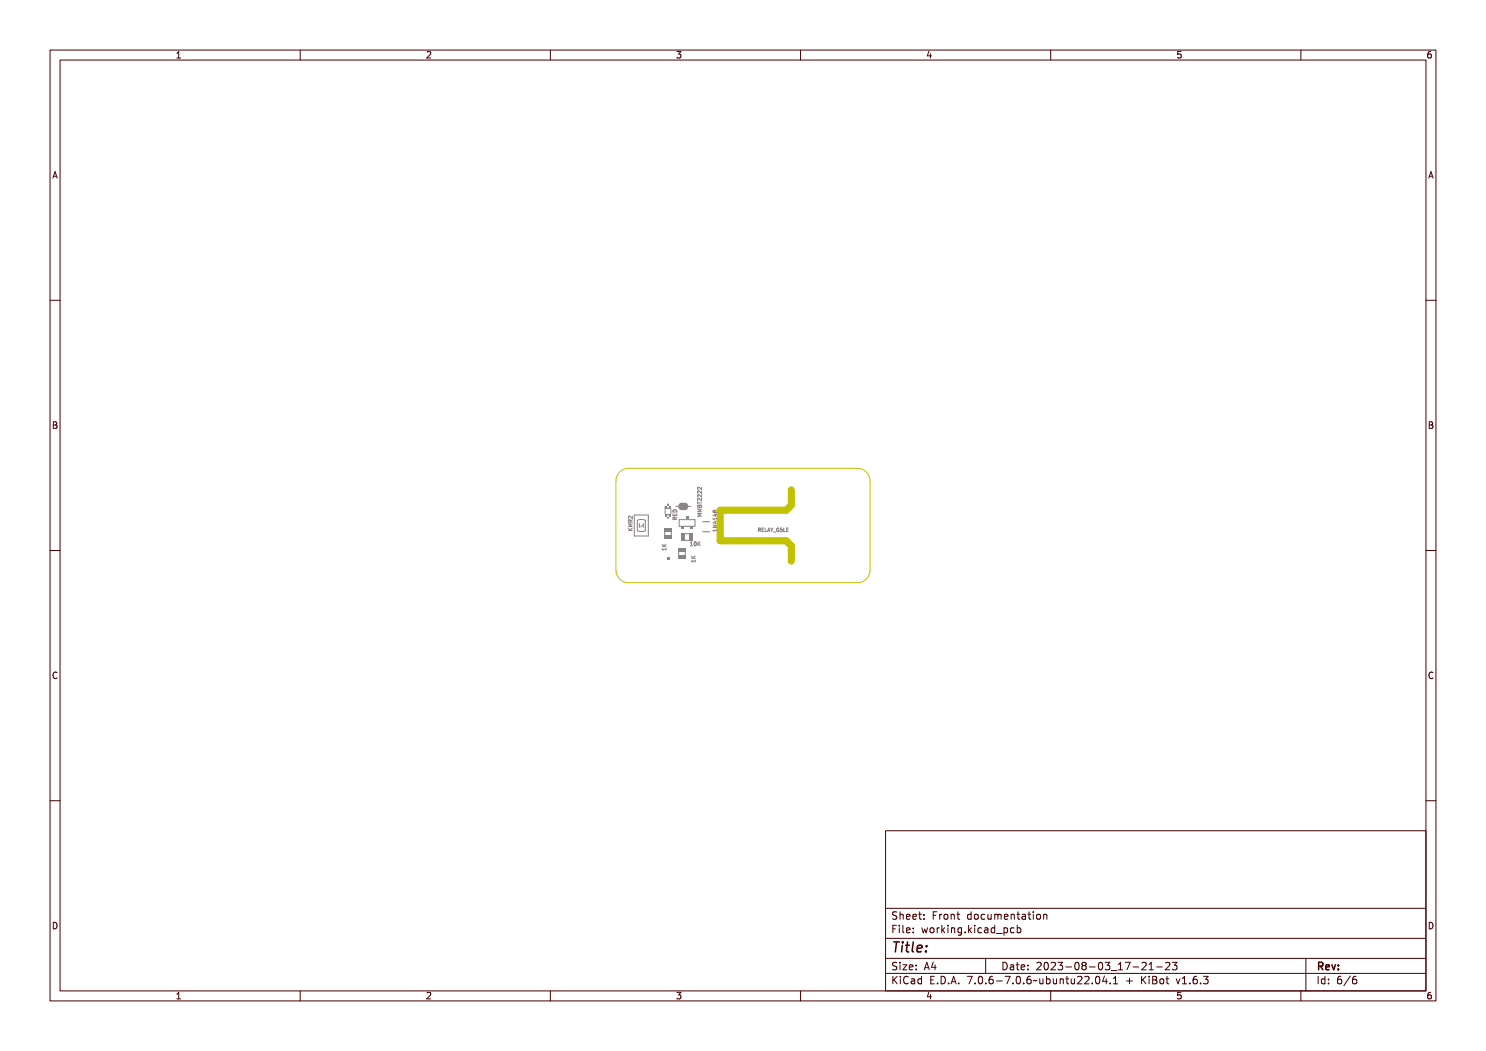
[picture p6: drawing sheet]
<svg xmlns="http://www.w3.org/2000/svg" width="297mm" height="210mm" viewBox="0 0 297 210" stroke-linecap="round" stroke-linejoin="round" font-family="sans-serif">
<g fill="none" stroke="#848484" stroke-width=".2">
<path d="M139.5 97.5v.3M139.5 97.4v.1M139.5 99.8l.3-.1 .4 .3 .1-.3v.5l-.6-.4-.2 .4zM139.5 99.2l.3-.1 .4 .3 .1-.3v.4l-.6-.3-.2 .3zM139.5 98.5h.3l.4 .3 .1-.3v.4l-.6-.3-.2 .3zM140.2 97.4v.5l-.4-.5h-.3M125.6 106h.8M125.6 105.5l.4 .5M125.7 104.9l.3 .2 .4-.3-.4 .4 .4 .2h-.7l.3-.1zM125.7 104.3h.7l-.7 .1 .4 .1-.4 .2 .7 .1h-.7v-.1l.3-.2-.3-.1zM125.7 103.1h.3l.3 .3 .1-.3v.4l-.5-.3-.2 .3zM125.7 103.7h.2l.2 .1 .3-.2-.3 .3 .3 .2h-.7z"/>
<path d="M125.8 103.8h.2v.2h-.3zM126 104.3v-.3l-.3-.1-.1 .4h.8M126.4 105.5l-.5 .4M126.4 104.7h-.8l.6 .3-.6 .2h.8M126.4 103.9l-.4 .2M126.4 103.1v.5l-.6-.5-.2 .2 .1 .3M132.3 109.2h.8M132.3 108.7l.5 .5M132.4 109.4h.7v-.1v.4v-.2h-.6l-.1 .2zM132.4 108.6l.3 .3 .4-.3-.3 .3 .3 .2h-.7l.3-.1zM133.1 109.5v.5M133.1 109.7h-.8l.3 .3"/>
<path d="M133.1 108.7l-.4 .4M134.5 102.6v.4h.8v-.4M134.5 102a.42 .42 0 0 1 .5-.1 .42 .42 0 0 1 .3 .4h-.8zM134.5 102.8l.1 .4h.3v-.4v.4h.3l.1-.4v.5h-.8zM134.6 103.5h.2l.1 .1 .4-.2-.3 .3 .3 .2h-.8zM134.6 102.3h.6l.1 .4h-.8zM134.7 103.6h.2v.2h-.3zM134.7 102.3h.4l.1 .3h-.6zM134.9 102.7v.3M134.9 103.8v-.4h-.3l-.1 .4h.8M135.3 103.3l-.4 .3M135.6 110.2v.8"/>
<path d="M137 110.2v.7M138 109h.4M138.1 108.5h-.1M138.2 111.5h.8M138.2 111.1l.4 .4M138.2 112.1h.7l.1-.2v.5l-.1-.2h-.6v.2zM138.2 111.3l.3 .3 .5-.3-.4 .3 .4 .2h-.8l.4-.1zM138.4 108.4l.2-.1v.7l.2 .1h-.4l.1-.1v-.6zM139 111.9v.4M139 112.1h-.8l.2 .2M139 111.1l-.5 .3M139 108.4l.1-.1a.37 .37 0 0 1 .3 .4 .37 .37 0 0 1-.3 .4l-.1-.2z"/>
<path d="M139.1 108.4a.31 .31 0 0 1 .2 .3 .31 .31 0 0 1-.2 .3zM139.5 102.8h.8l-.7 .1 .4 .1-.4 .2 .7 .1h-.8v-.1l.4-.2-.4-.1zM139.5 102.2h.8h-.7l.4 .2-.4 .2 .7 .1h-.8v-.2l.4-.1-.4-.1zM139.5 100.9l.1 .2h.7v.1h-.7l-.1 .3zM139.5 100.4h.3l.4 .3 .1-.4v.5l-.6-.4-.2 .4zM139.5 101.6h.3l.1 .1a.21 .21 0 0 1 .2-.2 .21 .21 0 0 1 .2 .3v.2h-.8zM139.6 108.3l.1 .4 .4-.4-.3 .3 .3 .5-.4-.4-.1 .4zM139.6 101.7h.2v.2h-.2zM139.9 101.7h.2l.1 .2h-.3zM142.6 106h.6l.1-.2v.4l-.1-.1h-.5l-.1 .1zM142.6 105.2h.7v.1l-.6 .3 .6 .1h-.7v-.2l.6-.2zM142.6 104.6l.5-.1 .2 .2h-.2l-.1 .4z"/>
<path d="M142.6 104.1h.6l.1-.2v.5l-.1-.2h-.5l-.1 .2zM142.6 103.4l.5-.1 .2 .2h-.2l-.1 .3zM142.6 102.8h.3a.22 .22 0 0 1 .3 0 .22 .22 0 0 1 0 .3 .22 .22 0 0 1-.3-.1 .21 .21 0 0 1-.3 .1 .21 .21 0 0 1 0-.3zM142.7 104.7h.3v.3zM142.7 103.5h.3v.2zM142.8 102.3h.1M142.8 102.1l-.2-.1-.1 .3M142.8 102.1l.4-.1v.3M142.8 102.1v.2M151.4 105.6h.2a.19 .19 0 0 1 .2 .1 .19 .19 0 0 1-.1 .2l.2 .4-.3-.3-.2 .3zM151.5 105.6l.2 .1v.2h-.2zM152 105.6h.4h-.3v.2h.3l-.3 .1v.3l.3 .1h-.4z"/>
<path d="M152.6 105.6l.1 .6 .3 .1h-.4zM153.3 105.6h.1l.2 .7-.1-.2h-.3l-.1 .2zM153.3 105.7l.1 .3h-.2zM153.6 105.6l.3 .3 .3-.3-.2 .7zM154.2 106.4l.6 .1zM154.9 105.7l.2-.1 .1 .1a.24 .24 0 0 0-.3 .2 .24 .24 0 0 0 .3 .3l-.1-.3h.2v.3a.34 .34 0 0 1-.5-.1 .34 .34 0 0 1 .1-.4zM155.4 105.6h.4h-.3v.2a.23 .23 0 0 1 .3 .1 .23 .23 0 0 1-.1 .3 .23 .23 0 0 1-.3-.1 .18 .18 0 0 0 .3 .1 .18 .18 0 0 0 0-.3 .18 .18 0 0 0-.3 0zM156 105.6l.1 .6 .3 .1h-.4zM156.6 105.6h.4h-.3v.2h.3l-.3 .1v.3l.3 .1h-.4zM157.2 105.9h.3M157.2 106.2h.4M157.2 105.5h.4"/>
<circle cx="139.2" cy="108.7" r=".07"/>
<circle cx="142.8" cy="102.9" r=".13"/>
<circle cx="143.1" cy="102.9" r=".15"/>
</g>
<g fill="#848484">
<path d="M135.6 110.9h1.4v.8h-1.4z" fill-rule="evenodd"/>
<path d="M135.6 109.5h1.4v.7h-1.4z" fill-rule="evenodd"/>
</g>
<path d="M132.9 106.2v.7M134.2 106.1v.8" fill="none" stroke="#848484" stroke-width=".2"/>
<g fill="#848484">
<path d="M132.8 105.4h1.4v.8h-1.4z" fill-rule="evenodd"/>
<path d="M132.8 106.9h1.4v.7h-1.4z" fill-rule="evenodd"/>
</g>
<g fill="none" stroke="#848484" stroke-width=".2">
<path d="M132.9 101.3v1.4M133.2 103.1l.3-.3 .4 .3M133.2 101.3l.3 .3 .4-.3M134.1 101.7v1"/>
<circle cx="133.1" cy="101.4" r=".1"/>
</g>
<g fill="#848484">
<path d="M132.9 101.2l.3 .1z" fill-rule="evenodd"/>
<path d="M132.9 102.7h.3v.5h-.3z" fill-rule="evenodd"/>
<path d="M132.9 101.4h.3v.3h-.3z" fill-rule="evenodd"/>
<path d="M133.2 101.5h.1v.2h-.1z" fill-rule="evenodd"/>
<path d="M133.2 102.7h.1v.3h-.1z" fill-rule="evenodd"/>
<path d="M133.3 101.5h.4v.2h-.4z" fill-rule="evenodd"/>
<path d="M133.3 102.7h.4v.2h-.4z" fill-rule="evenodd"/>
<path d="M133.7 101.5h.1v.2h-.1z" fill-rule="evenodd"/>
<path d="M133.7 102.7h.1v.3h-.1z" fill-rule="evenodd"/>
<path d="M133.8 101.2h.3v.5h-.3z" fill-rule="evenodd"/>
<path d="M133.8 102.7h.3v.5h-.3z" fill-rule="evenodd"/>
</g>
<path d="M126.8 102.9h2.8v4.2h-2.8zM127.4 104a2.09 2.09 0 0 1 1.6 0v2.1a2.09 2.09 0 0 1-1.6 0zM127.8 104.6v.8M127.8 105h.1M128.6 104.6v.8M128.6 105h-.2l-.3 .3M135 101.2h.5M135.8 103.8h3.1v1.4h-3.1zM137.6 101.2h.5" fill="none" stroke="#848484" stroke-width=".2"/>
<path d="M136.3 101.1l-.1 .1 .1 .1M136.8 101.1l.1 .1-.1 .1" fill="none" stroke="#848484" stroke-width="1.3"/>
<g fill="#848484">
<path d="M136.2 105.2h.4v.6h-.4z" fill-rule="evenodd"/>
<path d="M137.1 103.2h.5v.6h-.5z" fill-rule="evenodd"/>
<path d="M138 105.2h.5v.6h-.5z" fill-rule="evenodd"/>
<path d="M133.3 111.4h.5v.5h-.5z" fill-rule="evenodd"/>
</g>
<path d="M136.9 107.9h.8M136.9 106.6h.8M140.4 106.3h1.4M140.4 104.3h1.4" fill="none" stroke="#848484" stroke-width=".2"/>
<g fill="#848484">
<path d="M137.7 106.6h.7v1.4h-.7z" fill-rule="evenodd"/>
<path d="M136.2 106.6h.8v1.4h-.8z" fill-rule="evenodd"/>
</g>
<path d="M158.2 97.9v3l-1.1 1.1h-13.2v6.1h13.2l1.1 1v3" fill="none" stroke="#c2c200" stroke-width="1.4"/>
<path d="M124.1 94.1l1-.5h.5h45.8a2.54 2.54 0 0 1 2.5 2.5v17.8a2.54 2.54 0 0 1-2.5 2.5h-45.8a2.54 2.54 0 0 1-2.5-2.5v-17.8a2.54 2.54 0 0 1 1-2z" fill="none" stroke="#c2c200" stroke-width=".2"/>
<g fill="none" stroke="#480000" stroke-width=".2">
<path d="M10 10h277v190h-277zM12 12h273v186h-273zM60 10v2M110 10v2M160 10v2M210 10v2M260 10v2M10 60h2M285 60h2M10 110h2M285 110h2M10 160h2"/>
<path d="M285 160h2M177 166h108v32h-108zM60 198v2M110 198v2M160 198v2M177 181.5h108M177 187.5h108M177 191.5h108M177 194.5h108M178.1 195.2h.2v.6l.6-.6h.3l-.6 .6 .6 .8h-.2l-.5-.7-.2 .2v.5h-.2zM178.2 185h.9v.2h-.7v.4h.6v.2h-.6v.7h-.2zM178.3 182.4l.5-.1h.2v.2a.31 .31 0 0 0-.5-.1 .31 .31 0 0 0 0 .5 .5 .5 0 0 1 .6 .6 .5 .5 0 0 1-.8 .2l-.1-.2a.34 .34 0 0 0 .4 .1 .34 .34 0 0 0 .1-.5 .47 .47 0 0 1-.5-.2 .47 .47 0 0 1 .1-.5z"/>
<path d="M178.3 192.5l.5-.1h.2v.2a.31 .31 0 0 0-.5-.1 .31 .31 0 0 0 0 .5 .5 .5 0 0 1 .6 .6 .5 .5 0 0 1-.8 .2l-.1-.2a.34 .34 0 0 0 .4 .1 .34 .34 0 0 0 .1-.5 .47 .47 0 0 1-.5-.2 .47 .47 0 0 1 .1-.5zM179.4 182.2h.2v.6a.35 .35 0 0 1 .4-.1 .35 .35 0 0 1 .2 .4v.6h-.2v-.8h-.4v.8h-.2zM179.5 185.4h.4v.9h.4v.2h-.9v-.2h.3v-.8h-.2zM179.5 192.8h.4v.9h.4v.1h-.9v-.1h.3v-.8h-.2zM179.5 195.6h.4v.9h.4v.1h-.9v-.1h.3v-.8h-.2zM179.7 184.9h.2v.3h-.2zM179.7 192.3h.2v.3h-.2zM179.7 195.1h.2v.3h-.2zM180.6 184.9h.4v1.3l.4 .1v.2l-.5-.2v-1.2h-.3zM180.6 192.8h.8l-.6 .9h.6v.1h-.8l.6-.9h-.6zM180.7 182.8l.1-.1a.49 .49 0 0 1 .5 0 .49 .49 0 0 1 .2 .5h-.8a.42 .42 0 0 0 .3 .4 .42 .42 0 0 0 .4-.1 .47 .47 0 0 1-.4 .3 .47 .47 0 0 1-.4-.3zM180.7 195.4a.4 .4 0 0 1 .4-.3 .4 .4 0 0 1 .4 .3 .56 .56 0 0 0-.8 .4 .56 .56 0 0 0 .5 .7l.3-.1a.43 .43 0 0 1-.5 .3 .43 .43 0 0 1-.4-.4v-.6z"/>
<path d="M180.8 182.9l.4-.1 .1 .3h-.6zM181.8 195.6l.3-.1a.43 .43 0 0 1 .5 .5v.6h-.1v-.1a.38 .38 0 0 1-.5 .2 .38 .38 0 0 1-.2-.5 .38 .38 0 0 1 .4-.2h.3a.35 .35 0 0 0-.3-.4 .35 .35 0 0 0-.4 .2zM181.9 182.8l.1-.1a.49 .49 0 0 1 .5 0 .49 .49 0 0 1 .2 .5h-.8a.42 .42 0 0 0 .3 .4 .42 .42 0 0 0 .5-.1 .47 .47 0 0 1-.5 .3 .47 .47 0 0 1-.4-.3zM181.9 185.5l.1-.1a.49 .49 0 0 1 .5 0 .49 .49 0 0 1 .2 .5h-.8a.42 .42 0 0 0 .3 .4 .42 .42 0 0 0 .5-.1 .47 .47 0 0 1-.5 .3 .47 .47 0 0 1-.4-.3zM181.9 192.9l.1-.1a.49 .49 0 0 1 .5 0 .49 .49 0 0 1 .2 .5h-.8a.42 .42 0 0 0 .3 .4 .42 .42 0 0 0 .5-.1 .47 .47 0 0 1-.5 .3 .47 .47 0 0 1-.4-.3zM182 196.2l.5-.1a.31 .31 0 0 1-.2 .4 .31 .31 0 0 1-.4-.1zM182 182.9l.4-.1 .1 .3h-.6zM182 185.6l.4-.1 .1 .3h-.6zM182 193l.4-.1 .1 .3h-.6zM183 195.7l.4-.2 .2 .2v-.6h.2v1.5h-.2v-.1a.42 .42 0 0 1-.5 .1 .42 .42 0 0 1-.2-.5zM183.2 195.8l.1-.1a.4 .4 0 0 1 .3 .4 .4 .4 0 0 1-.3 .4l-.2-.2zM183.2 182.3h.2v.4h.4v.1h-.4v.7l.4 .1v.1h-.4l-.1-.1-.1-.8h-.3v-.1h.3z"/>
<path d="M183.3 185.4h.2v.3h-.2zM183.3 186.2h.2v.3h-.2zM183.3 192.8h.2v.3h-.2zM183.3 193.6h.2v.2h-.2zM184.5 182.7h.2v.3h-.2zM184.5 183.5h.2v.2h-.2zM185.2 185.4h.2l.2 .8 .1-.5h.2l.2 .5 .1-.8h.2l-.2 1.1h-.2l-.2-.7-.2 .7h-.1zM185.4 195.2h.9v.2h-.7v.4h.6v.2h-.6v.5h.7v.1h-.9zM185.7 192.4h.2l.5 1.4h-.2l-.1-.3h-.5l-.1 .3h-.2zM185.8 192.6l.2 .7h-.4zM186.6 182.3h.9v.2h-.7v.4h.6v.2h-.6v.6h-.2zM186.8 185.6l.1-.1a.39 .39 0 0 1 .4 .4 .39 .39 0 0 1-.4 .4l-.1-.2z"/>
<path d="M186.9 196.4h.2v.2h-.2zM187.1 192.4h.2v.9h.2v.2h-.2v.3h-.2v-.3h-.6zM187.1 192.6v.7h-.4zM187.8 195.2a.76 .76 0 0 1 .9 .7 .76 .76 0 0 1-.9 .7zM188 195.4a.57 .57 0 0 1 .5 .5 .57 .57 0 0 1-.5 .6zM188 182.7h.2v.2v-.1a.29 .29 0 0 1 .3-.2 .29 .29 0 0 1 .3 .3 .37 .37 0 0 0-.5-.1 .37 .37 0 0 0-.1 .4v.5h-.2zM188 185.4h.2v.2v-.1a.29 .29 0 0 1 .3-.2 .29 .29 0 0 1 .3 .3 .37 .37 0 0 0-.5-.1 .37 .37 0 0 0-.1 .4v.6h-.2zM189.1 184.9h.1v.9l.5-.4h.2l-.4 .4 .5 .7h-.2l-.4-.6-.2 .1v.5h-.1zM189.2 182.9l.1-.1a.39 .39 0 0 1 .4 .4 .39 .39 0 0 1-.4 .4l-.1-.2zM189.3 196.4h.3v.2h-.3zM190.2 182.7h.2v.1a.35 .35 0 0 1 .4-.1 .35 .35 0 0 1 .3 .4v.6h-.2l-.1-.8h-.3l-.1 .8h-.2zM190.3 185.4h.4v.9h.4v.2h-.9v-.2h.4v-.8h-.3z"/>
<path d="M190.5 195.2h.3l.4 1.4h-.2l-.1-.3h-.5l-.1 .3h-.2zM190.6 184.9h.1v.3h-.1zM190.6 195.4l.2 .7h-.4zM191.4 185.4h.2v.1a.35 .35 0 0 1 .4-.1 .35 .35 0 0 1 .3 .4v.7h-.2l-.1-.9h-.3l-.1 .9h-.2zM191.7 182.3h.1v.4h.4v.1h-.4v.7l.4 .1v.1h-.4l-.1-.1v-.8h-.3v-.1h.3zM191.7 196.4h.3v.2h-.3zM192.7 185.5l.3-.2 .3 .2v-.1h.2v1a.53 .53 0 0 1-.8 .4v-.2a.36 .36 0 0 0 .4 .1 .36 .36 0 0 0 .2-.4l-.1 .1a.53 .53 0 0 1-.7-.3 .53 .53 0 0 1 .2-.6zM192.8 185.6l.1-.1a.39 .39 0 0 1 .4 .4 .39 .39 0 0 1-.4 .4l-.1-.2zM193.8 195.2h.9l-.5 1.4h-.2l.5-1.2h-.7zM193.9 182.8l.3-.2 .3 .2v-.6h.2v1.5h-.2v-.1a.42 .42 0 0 1-.6 .1 .42 .42 0 0 1-.1-.5zM194.1 182.8a.4 .4 0 0 1 .4 .4 .4 .4 0 0 1-.4 .4l-.2-.4zM194.1 186.2h.3v.3h-.3z"/>
<path d="M195.1 184.9h.2v.9l.4-.4h.3l-.5 .4 .5 .7h-.2l-.4-.6-.1 .1v.5h-.2zM195.2 182.9l.1-.1a.39 .39 0 0 1 .4 .4 .39 .39 0 0 1-.4 .4l-.1-.2zM195.3 196.4h.3v.2h-.3zM196.3 185.4h.5v.9h.3v.2h-.9v-.2h.4v-.8h-.3zM196.3 195.4a.57 .57 0 0 1 .7 0 .57 .57 0 0 1 .1 .8 .5 .5 0 0 1-.6 .5 .5 .5 0 0 1-.3-.8zM196.4 182.8a.39 .39 0 0 1 .4-.2 .39 .39 0 0 1 .3 .3 .4 .4 0 0 0-.6 0 .4 .4 0 0 0 0 .6 .4 .4 0 0 0 .6 0 .45 .45 0 0 1-.6 .3 .45 .45 0 0 1-.3-.6zM196.5 195.4a.61 .61 0 0 1 .4 1l-.1 .1a.61 .61 0 0 1-.4-1zM196.6 184.9h.2v.3h-.2zM197 191.5v3M197.4 182.7h.2v.8l.2 .1 .3-.2v-.7h.2v1h-.2v-.1a.35 .35 0 0 1-.4 .2 .35 .35 0 0 1-.3-.5zM197.6 185.5a.39 .39 0 0 1 .4-.2 .39 .39 0 0 1 .3 .3 .4 .4 0 0 0-.6 0 .4 .4 0 0 0 0 .6 .4 .4 0 0 0 .6 0 .45 .45 0 0 1-.6 .3 .45 .45 0 0 1-.3-.6zM197.7 196.4h.3v.2h-.3z"/>
<path d="M198.6 182.7l.5 .1 .3-.1 .2 1h-.2l-.1-.9-.2 .1v.8h-.1l-.2-.9-.1 .9h-.1zM198.7 185.4l.2-.1a.43 .43 0 0 1 .6 .5v.7h-.2v-.2a.38 .38 0 0 1-.5 .2 .38 .38 0 0 1-.2-.5 .38 .38 0 0 1 .5-.2h.2a.35 .35 0 0 0-.3-.4 .35 .35 0 0 0-.3 .2zM198.7 195.4a.38 .38 0 0 1 .4-.3 .38 .38 0 0 1 .3 .3 .43 .43 0 0 0-.5 0 .43 .43 0 0 0-.1 .5 .46 .46 0 0 1 .7 .1 .46 .46 0 0 1-.2 .6 .46 .46 0 0 1-.7-.2zM198.8 186l.5-.1a.31 .31 0 0 1-.1 .4 .31 .31 0 0 1-.4-.1zM199.9 185.5l.3-.2 .3 .2v-.6h.2v1.6h-.2v-.2a.42 .42 0 0 1-.5 .1 .42 .42 0 0 1-.2-.5zM199.9 182.8l.2-.1a.49 .49 0 0 1 .5 0 .49 .49 0 0 1 .1 .5h-.7a.42 .42 0 0 0 .2 .4 .42 .42 0 0 0 .5-.1 .47 .47 0 0 1-.4 .3 .47 .47 0 0 1-.5-.3zM200 196h.5v.2h-.5zM200 185.6l.1-.1a.39 .39 0 0 1 .4 .4 .39 .39 0 0 1-.4 .4l-.1-.2zM200.1 182.9l.3-.1 .2 .3h-.6zM200.1 192.4a.76 .76 0 0 1 1 .7 .76 .76 0 0 1-1 .7zM200.3 192.6a.57 .57 0 0 1 .6 .5 .57 .57 0 0 1-.6 .6zM200.9 186.8l1.2 .1z"/>
<path d="M201 195.2h.9l-.5 1.4h-.2l.5-1.2h-.7zM201.1 182.7h.1v.1a.35 .35 0 0 1 .5-.1 .35 .35 0 0 1 .2 .4v.6h-.2v-.8h-.4l-.1 .8h-.1zM201.4 192.8l.3-.1a.43 .43 0 0 1 .5 .5v.6h-.1v-.1a.38 .38 0 0 1-.5 .2 .38 .38 0 0 1-.2-.5 .38 .38 0 0 1 .4-.2h.3a.35 .35 0 0 0-.3-.4 .35 .35 0 0 0-.4 .2zM201.6 193.4l.5-.1a.31 .31 0 0 1-.2 .4 .31 .31 0 0 1-.4-.1zM202.2 185.4h.2v.1a.53 .53 0 0 1 .8 .3 .53 .53 0 0 1-.6 .7l-.2-.2v.6h-.2zM202.5 182.3h.2v.4h.4v.1h-.4v.7l.4 .1v.1h-.4l-.2-.1v-.8h-.3v-.1h.3zM202.5 185.6l.1-.1a.4 .4 0 0 1 .4 .4 .4 .4 0 0 1-.4 .4l-.2-.2zM202.5 196.4h.3v.2h-.3zM202.8 192.4h.2v.4h.4v.1h-.4v.7l.4 .1v.1h-.4l-.2-.1v-.8h-.3v-.1h.3zM203.5 182.7l.3-.1a.43 .43 0 0 1 .5 .5v.6h-.2v-.1a.38 .38 0 0 1-.5 .2 .38 .38 0 0 1-.2-.5 .38 .38 0 0 1 .5-.2h.2a.35 .35 0 0 0-.2-.4 .35 .35 0 0 0-.4 .2zM203.5 195.4a.57 .57 0 0 1 .8 0 .57 .57 0 0 1 0 .8 .5 .5 0 0 1-.6 .5 .5 .5 0 0 1-.3-.8zM203.6 185.5a.39 .39 0 0 1 .4-.2 .39 .39 0 0 1 .3 .3 .4 .4 0 0 0-.5 0 .4 .4 0 0 0 0 .6 .4 .4 0 0 0 .5 0 .45 .45 0 0 1-.6 .3 .45 .45 0 0 1-.2-.6z"/>
<path d="M203.7 183.3l.4-.1a.31 .31 0 0 1-.1 .4 .31 .31 0 0 1-.4-.1zM203.7 195.4a.61 .61 0 0 1 .4 1l-.1 .1a.61 .61 0 0 1-.3-1zM203.9 192.9l.1-.1a.49 .49 0 0 1 .5 0 .49 .49 0 0 1 .2 .5h-.8a.42 .42 0 0 0 .3 .4 .42 .42 0 0 0 .5-.1 .47 .47 0 0 1-.5 .3 .47 .47 0 0 1-.4-.3zM204 193l.4-.1 .1 .3h-.6zM204.7 184.9h.1v.6a.53 .53 0 0 1 .8 .3 .53 .53 0 0 1-.6 .7l-.2-.2v.2h-.1zM204.9 182.3h.2v.4h.4v.1h-.4v.7l.4 .1v.1h-.4l-.2-.1v-.8h-.3v-.1h.3zM204.9 185.6l.1-.1a.39 .39 0 0 1 .4 .4 .39 .39 0 0 1-.4 .4l-.1-.2zM204.9 196.4h.3v.2h-.3zM205.3 192.8h.2v.3h-.2zM205.3 193.6h.2v.2h-.2zM205.9 182.7h.5v.9h.3v.1h-.9v-.1h.4v-.8h-.3zM205.9 195.4a.38 .38 0 0 1 .4-.3 .38 .38 0 0 1 .3 .3 .43 .43 0 0 0-.5 0 .43 .43 0 0 0-.1 .5 .46 .46 0 0 1 .7 .1 .46 .46 0 0 1-.2 .6 .46 .46 0 0 1-.6-.2z"/>
<path d="M206.2 182.2h.2v.3h-.2zM207 196l1-.1a.49 .49 0 0 1-.8 .1l-.2 .2zM207.3 182.9l.1-.1a.39 .39 0 0 1 .4 .4 .39 .39 0 0 1-.4 .4l-.2-.2zM207.4 192.5a.53 .53 0 0 1 .8 .1 .53 .53 0 0 1-.3 .7l-.3 .4h.7v.1h-.9l.3-.5a.4 .4 0 0 0 .3-.4 .4 .4 0 0 0-.3-.4l-.3 .2zM208.3 182.7h.1v.1a.35 .35 0 0 1 .5-.1 .35 .35 0 0 1 .2 .4v.6h-.2v-.8h-.4l-.1 .8h-.1zM208.3 195.6h.1l.1 .8 .2 .1 .2-.2v-.7h.2v1h-.2v-.1a.35 .35 0 0 1-.4 .2 .35 .35 0 0 1-.2-.5zM208.7 192.6a.57 .57 0 0 1 .7 0 .57 .57 0 0 1 .1 .8 .5 .5 0 0 1-.6 .5 .5 .5 0 0 1-.3-.8zM208.9 192.6a.61 .61 0 0 1 .3 1l-.1 .1a.61 .61 0 0 1-.3-1zM209.5 195.1h.2v.6a.53 .53 0 0 1 .7 .3 .53 .53 0 0 1-.6 .7l-.1-.2v.1h-.2zM209.7 195.8l.1-.1a.4 .4 0 0 1 .4 .4 .4 .4 0 0 1-.4 .4l-.1-.2zM209.8 192.5a.53 .53 0 0 1 .8 .1 .53 .53 0 0 1-.3 .7l-.3 .4h.7v.1h-.9l.3-.5a.4 .4 0 0 0 .3-.4 .4 .4 0 0 0-.3-.4l-.3 .2zM210 198v2"/>
<path d="M210.7 195.6h.2v.8l.2 .1 .2-.2v-.7h.2v1h-.2v-.1a.35 .35 0 0 1-.4 .2 .35 .35 0 0 1-.2-.5zM211 192.4a.46 .46 0 0 1 .6 0 .46 .46 0 0 1 .1 .6l-.1 .1a.47 .47 0 0 1 .2 .7 .47 .47 0 0 1-.7 0l-.1-.2a.35 .35 0 0 0 .5 .1 .35 .35 0 0 0 0-.5h-.3v-.2a.29 .29 0 0 0 .4-.1 .29 .29 0 0 0-.1-.4 .29 .29 0 0 0-.4 .1h-.1zM211.9 195.6h.2v.1a.35 .35 0 0 1 .4-.1 .35 .35 0 0 1 .2 .4v.6h-.2v-.8h-.4v.8h-.2zM212.4 193.2h.5v.2h-.5zM213.3 195.2h.2v.4h.4v.1h-.4v.7l.4 .1v.1h-.4l-.2-.1v-.8h-.3v-.1h.3zM213.5 192.6a.57 .57 0 0 1 .7 0 .57 .57 0 0 1 .1 .8 .5 .5 0 0 1-.6 .5 .5 .5 0 0 1-.3-.8zM213.7 192.6a.61 .61 0 0 1 .3 1v.1a.61 .61 0 0 1-.4-1zM214.3 195.6h.2v.8l.2 .1 .2-.2v-.7h.2v1h-.2v-.1a.35 .35 0 0 1-.4 .2 .35 .35 0 0 1-.2-.5zM214.7 192.5a.41 .41 0 0 1 .7-.1 .41 .41 0 0 1-.2 .7 .42 .42 0 0 1 .2 .6 .42 .42 0 0 1-.7 0 .42 .42 0 0 1 .2-.6l-.3-.2zM215.5 195.3a.53 .53 0 0 1 .8 .1 .53 .53 0 0 1-.3 .7l-.3 .4h.6v.1h-.9l.4-.5a.4 .4 0 0 0 .3-.4 .4 .4 0 0 0-.3-.4l-.3 .2zM216 193.2h.5v.2h-.5zM216.7 195.3a.53 .53 0 0 1 .8 .1 .53 .53 0 0 1-.3 .7l-.3 .4h.6v.1h-.9l.4-.5a.4 .4 0 0 0 .3-.4 .4 .4 0 0 0-.3-.4l-.3 .2z"/>
<path d="M217.1 192.6a.57 .57 0 0 1 .7 0 .57 .57 0 0 1 .1 .8 .5 .5 0 0 1-.6 .5 .5 .5 0 0 1-.3-.8zM217.3 192.6a.61 .61 0 0 1 .3 1v.1a.61 .61 0 0 1-.4-1zM218.2 196.4h.2v.2h-.2zM218.2 192.4a.46 .46 0 0 1 .6 0 .46 .46 0 0 1 .1 .6l-.1 .1a.47 .47 0 0 1 .2 .7 .47 .47 0 0 1-.7 0l-.1-.2a.35 .35 0 0 0 .5 .1 .35 .35 0 0 0 0-.5h-.3v-.2a.29 .29 0 0 0 .4-.1 .29 .29 0 0 0-.1-.4 .29 .29 0 0 0-.4 .1h-.1zM219.2 195.4a.57 .57 0 0 1 .7 0 .57 .57 0 0 1 .1 .8 .5 .5 0 0 1-.7 .5 .5 .5 0 0 1-.3-.8zM219.2 194.2l1.3 .1zM219.4 195.4a.61 .61 0 0 1 .3 1l-.1 .1a.61 .61 0 0 1-.3-1zM220.7 192.5l.5-.1v1.3h.3v.1h-.8v-.1h.3v-1.1h-.3zM220.8 195.2h.2v.9h.2v.2h-.2v.3h-.2v-.3h-.6zM220.8 195.4v.7h-.4zM221.8 196.4h.2v.2h-.2zM221.8 192.4h.9l-.5 1.4h-.2l.5-1.2h-.7z"/>
<path d="M222.8 195.3l.5-.1v1.3h.3v.1h-.8v-.1h.3v-1.1h-.3zM223.2 193.2h.5v.2h-.5zM224.2 192.5a.53 .53 0 0 1 .8 .1 .53 .53 0 0 1-.3 .7l-.3 .4h.7v.1h-.9l.3-.5a.4 .4 0 0 0 .4-.4 .4 .4 0 0 0-.4-.4l-.3 .2zM225.4 195.5h.2v.4h.4v.2h-.4v.4h-.2v-.4h-.4v-.2h.4zM225.5 192.5l.5-.1v1.3h.3v.1h-.8v-.1h.3v-1.1h-.3zM226.8 193.2h.5v.2h-.5zM227.5 195.2h.2v.6l.6-.6h.2l-.6 .6 .6 .8h-.2l-.5-.7-.1 .2v.5h-.2zM227.8 192.5a.53 .53 0 0 1 .8 .1 .53 .53 0 0 1-.2 .7l-.4 .4h.7v.1h-.9l.3-.5a.4 .4 0 0 0 .4-.4 .4 .4 0 0 0-.4-.4l-.3 .2zM228.8 195.6h.4v.9h.4v.1h-.9v-.1h.4v-.8h-.3zM229.1 192.4a.46 .46 0 0 1 .6 0 .46 .46 0 0 1 0 .6l-.1 .1a.47 .47 0 0 1 .2 .7 .47 .47 0 0 1-.7 0l-.1-.2a.35 .35 0 0 0 .5 .1 .35 .35 0 0 0 0-.5h-.2v-.2a.29 .29 0 0 0 .4-.1 .29 .29 0 0 0-.2-.4 .29 .29 0 0 0-.3 .1h-.1zM229.1 195.1h.1v.3h-.1zM229.9 195.2h.4a.35 .35 0 0 1 .5 .2 .35 .35 0 0 1-.3 .5 .41 .41 0 0 1 .3 .5 .41 .41 0 0 1-.5 .2h-.4z"/>
<path d="M230.1 196h.2a.27 .27 0 0 1 .3 .2 .27 .27 0 0 1-.3 .3h-.2zM230.1 195.4h.2a.23 .23 0 0 1 .3 .2 .23 .23 0 0 1-.3 .2h-.2zM231.2 193.2h1.1M231.3 195.8l.1-.1a.39 .39 0 0 1 .4 .4 .39 .39 0 0 1-.4 .4l-.1-.2zM232.6 195.2h.1v.4h.4v.1h-.4l.1 .7 .3 .1v.1h-.3l-.2-.1v-.8h-.3v-.1h.3zM233 192.4l.5-.1 .3 .4-.9 1.1h.9M234.3 192.3h.9l-.5 .6 .5 .1v.6l-.2 .2-.7-.2M234.6 195.6h.2l.3 .9 .4-.9h.2l-.4 1h-.3zM236 195.3l.5-.1v1.3h.3v.1h-.8v-.1h.3v-1.1h-.3zM237.4 196.4h.3v.2h-.3zM238.4 195.4a.38 .38 0 0 1 .4-.3 .38 .38 0 0 1 .3 .3 .43 .43 0 0 0-.5 0 .43 .43 0 0 0-.1 .5 .46 .46 0 0 1 .7 .1 .46 .46 0 0 1-.2 .6 .46 .46 0 0 1-.7-.2zM239.8 196.4h.3v.2h-.3z"/>
<path d="M240.7 195.2a.46 .46 0 0 1 .6 0 .46 .46 0 0 1 .1 .6l-.1 .1a.47 .47 0 0 1 .2 .7 .47 .47 0 0 1-.7 0l-.1-.2a.35 .35 0 0 0 .5 .1 .35 .35 0 0 0 0-.5l-.3-.1v-.1a.29 .29 0 0 0 .4-.1 .29 .29 0 0 0-.1-.4 .29 .29 0 0 0-.4 .1h-.1zM260 198v2M261 191.5v6.5M263.2 195.2h.8v.2h-.3v1.1h.3v.1h-.8v-.1h.3v-1.1h-.3zM264.4 195.7l.3-.2 .3 .2v-.6h.2v1.5h-.2v-.1a.42 .42 0 0 1-.5 .1 .42 .42 0 0 1-.2-.5zM264.6 195.8l.1-.1a.4 .4 0 0 1 .3 .4 .4 .4 0 0 1-.3 .4l-.2-.2zM265.9 195.6h.2v.3h-.2zM265.9 196.4h.2v.2h-.2zM268.1 195.4a.38 .38 0 0 1 .3-.3 .38 .38 0 0 1 .4 .3 .43 .43 0 0 0-.5 0 .43 .43 0 0 0-.2 .5 .46 .46 0 0 1 .7 .1 .46 .46 0 0 1-.2 .6 .46 .46 0 0 1-.6-.2zM269.9 195.2h.2l-.8 1.6h-.2zM270.5 195.4a.38 .38 0 0 1 .4-.3 .38 .38 0 0 1 .3 .3 .43 .43 0 0 0-.5 0 .43 .43 0 0 0-.2 .5 .46 .46 0 0 1 .7 .1 .46 .46 0 0 1-.2 .6 .46 .46 0 0 1-.6-.2z"/>
<circle cx="187" cy="185.9" r=".53"/>
<circle cx="189.4" cy="183.2" r=".53"/>
<circle cx="195.4" cy="183.2" r=".53"/>
<circle cx="196.7" cy="195.9" r=".13"/>
<circle cx="199.1" cy="196.2" r=".32"/>
<circle cx="203.9" cy="195.9" r=".13"/>
<circle cx="206.3" cy="196.2" r=".32"/>
<circle cx="207.4" cy="183.2" r=".53"/>
<circle cx="209" cy="193.1" r=".13"/>
<circle cx="213.8" cy="193.1" r=".13"/>
<circle cx="215" cy="193.4" r=".29"/>
<circle cx="215" cy="192.8" r=".25"/>
<circle cx="217.4" cy="193.1" r=".13"/>
<circle cx="219.5" cy="195.9" r=".13"/>
<circle cx="231.5" cy="196.1" r=".53"/>
<circle cx="238.8" cy="196.2" r=".32"/>
<circle cx="268.5" cy="196.2" r=".32"/>
<circle cx="270.9" cy="196.2" r=".32"/>
</g>
<g fill="none" stroke="#480000" stroke-width=".3">
<path d="M178.1 188.4h1.4v.2h-.6v1.7h-.2v-1.7h-.6zM179.9 188.8h.7v1.3h.4v.2h-1.2v-.2h.5v-1.1h-.4zM180.3 188.3h.3v.3h-.3zM181.8 188.4h.2v.4h.6v.2h-.6v1l.6 .1v.2a.55 .55 0 0 1-.8-.5v-.8h-.4v-.2h.4zM183 188.3h.6l.1 1.6 .1 .2h.4v.2a.54 .54 0 0 1-.8-.5v-1.4h-.4zM184.8 189a.65 .65 0 0 1 .8-.1 .65 .65 0 0 1 .3 .7h-1.1a.56 .56 0 0 0 .4 .5 .56 .56 0 0 0 .6-.1v.2a.81 .81 0 0 1-1.1-.1 .81 .81 0 0 1 .1-1.1zM185 189.1l.4-.1 .2 .4h-.8zM186.7 188.9h.3v.4h-.3zM186.7 189.9h.3v.4h-.3zM263.1 192.4a.73 .73 0 0 1 .9 .2v.3l-.3 .3 .5 .6h-.2l-.3-.4-.2-.2h-.2v.6h-.2zM263.3 192.6h.2a.26 .26 0 0 1 .3 .2 .26 .26 0 0 1-.2 .3h-.3zM264.5 192.9l.1-.1a.49 .49 0 0 1 .5 0 .49 .49 0 0 1 .2 .5h-.8a.42 .42 0 0 0 .3 .4 .42 .42 0 0 0 .4-.1 .47 .47 0 0 1-.4 .3 .47 .47 0 0 1-.4-.3z"/>
<path d="M264.6 193l.3-.1 .2 .3h-.6zM265.5 192.8h.2l.3 .9 .3-.9h.2l-.4 1h-.2zM267.1 192.8h.2v.3h-.2zM267.1 193.6h.2v.2h-.2z"/>
</g>
<text font-size="2.7" fill="#480000" x="178" y="190.3">Title:</text>
<g font-size="2" fill="#480000">
<text x="178" y="183.7">Sheet: Front documentation</text>
<text x="178" y="186.5">File: working.kicad_pcb</text>
<text x="178" y="193.9">Size: A4</text>
<text x="178" y="196.6">KiCad E.D.A. 7.0.6-7.0.6~ubuntu22.04.1 + KiBot v1.6.3</text>
<text x="200" y="193.9">Date: 2023-08-03_17-21-23</text>
<text x="263" y="196.6">Id: 6/6</text>
<text x="263" y="193.9">Rev:</text>
</g>
<g font-size="1.7" fill="#480000">
<text x="35" y="11.7">1</text>
<text x="85" y="11.7">2</text>
<text x="135" y="11.7">3</text>
<text x="185" y="11.7">4</text>
<text x="235" y="11.7">5</text>
<text x="285" y="11.7">6</text>
<text x="10.5" y="35.7">A</text>
<text x="285.5" y="35.7">A</text>
<text x="10.5" y="85.6">B</text>
<text x="285.5" y="85.6">B</text>
<text x="10.5" y="135.7">C</text>
<text x="285.5" y="135.7">C</text>
<text x="10.5" y="185.6">D</text>
<text x="285.5" y="185.6">D</text>
<text x="35" y="199.7">1</text>
<text x="85" y="199.7">2</text>
<text x="135" y="199.7">3</text>
<text x="185" y="199.7">4</text>
<text x="235" y="199.7">5</text>
<text x="285" y="199.7">6</text>
</g>
<g font-size="1" fill="#848484">
<text x="140.3" y="103.4" transform="rotate(-90 140.3 103.4)">MMBT2222</text>
<text x="143.3" y="106.4" transform="rotate(-90 143.3 106.4)">1N4148</text>
<text x="138.3" y="109.1">10K</text>
</g>
<text font-size=".9" fill="#848484" x="151.4" y="106.3">RELAY_G5LE</text>
<g font-size=".3" fill="#848484">
<text x="133.4" y="101">C</text>
<text x="133.4" y="103.6">A</text>
</g>
</svg>
